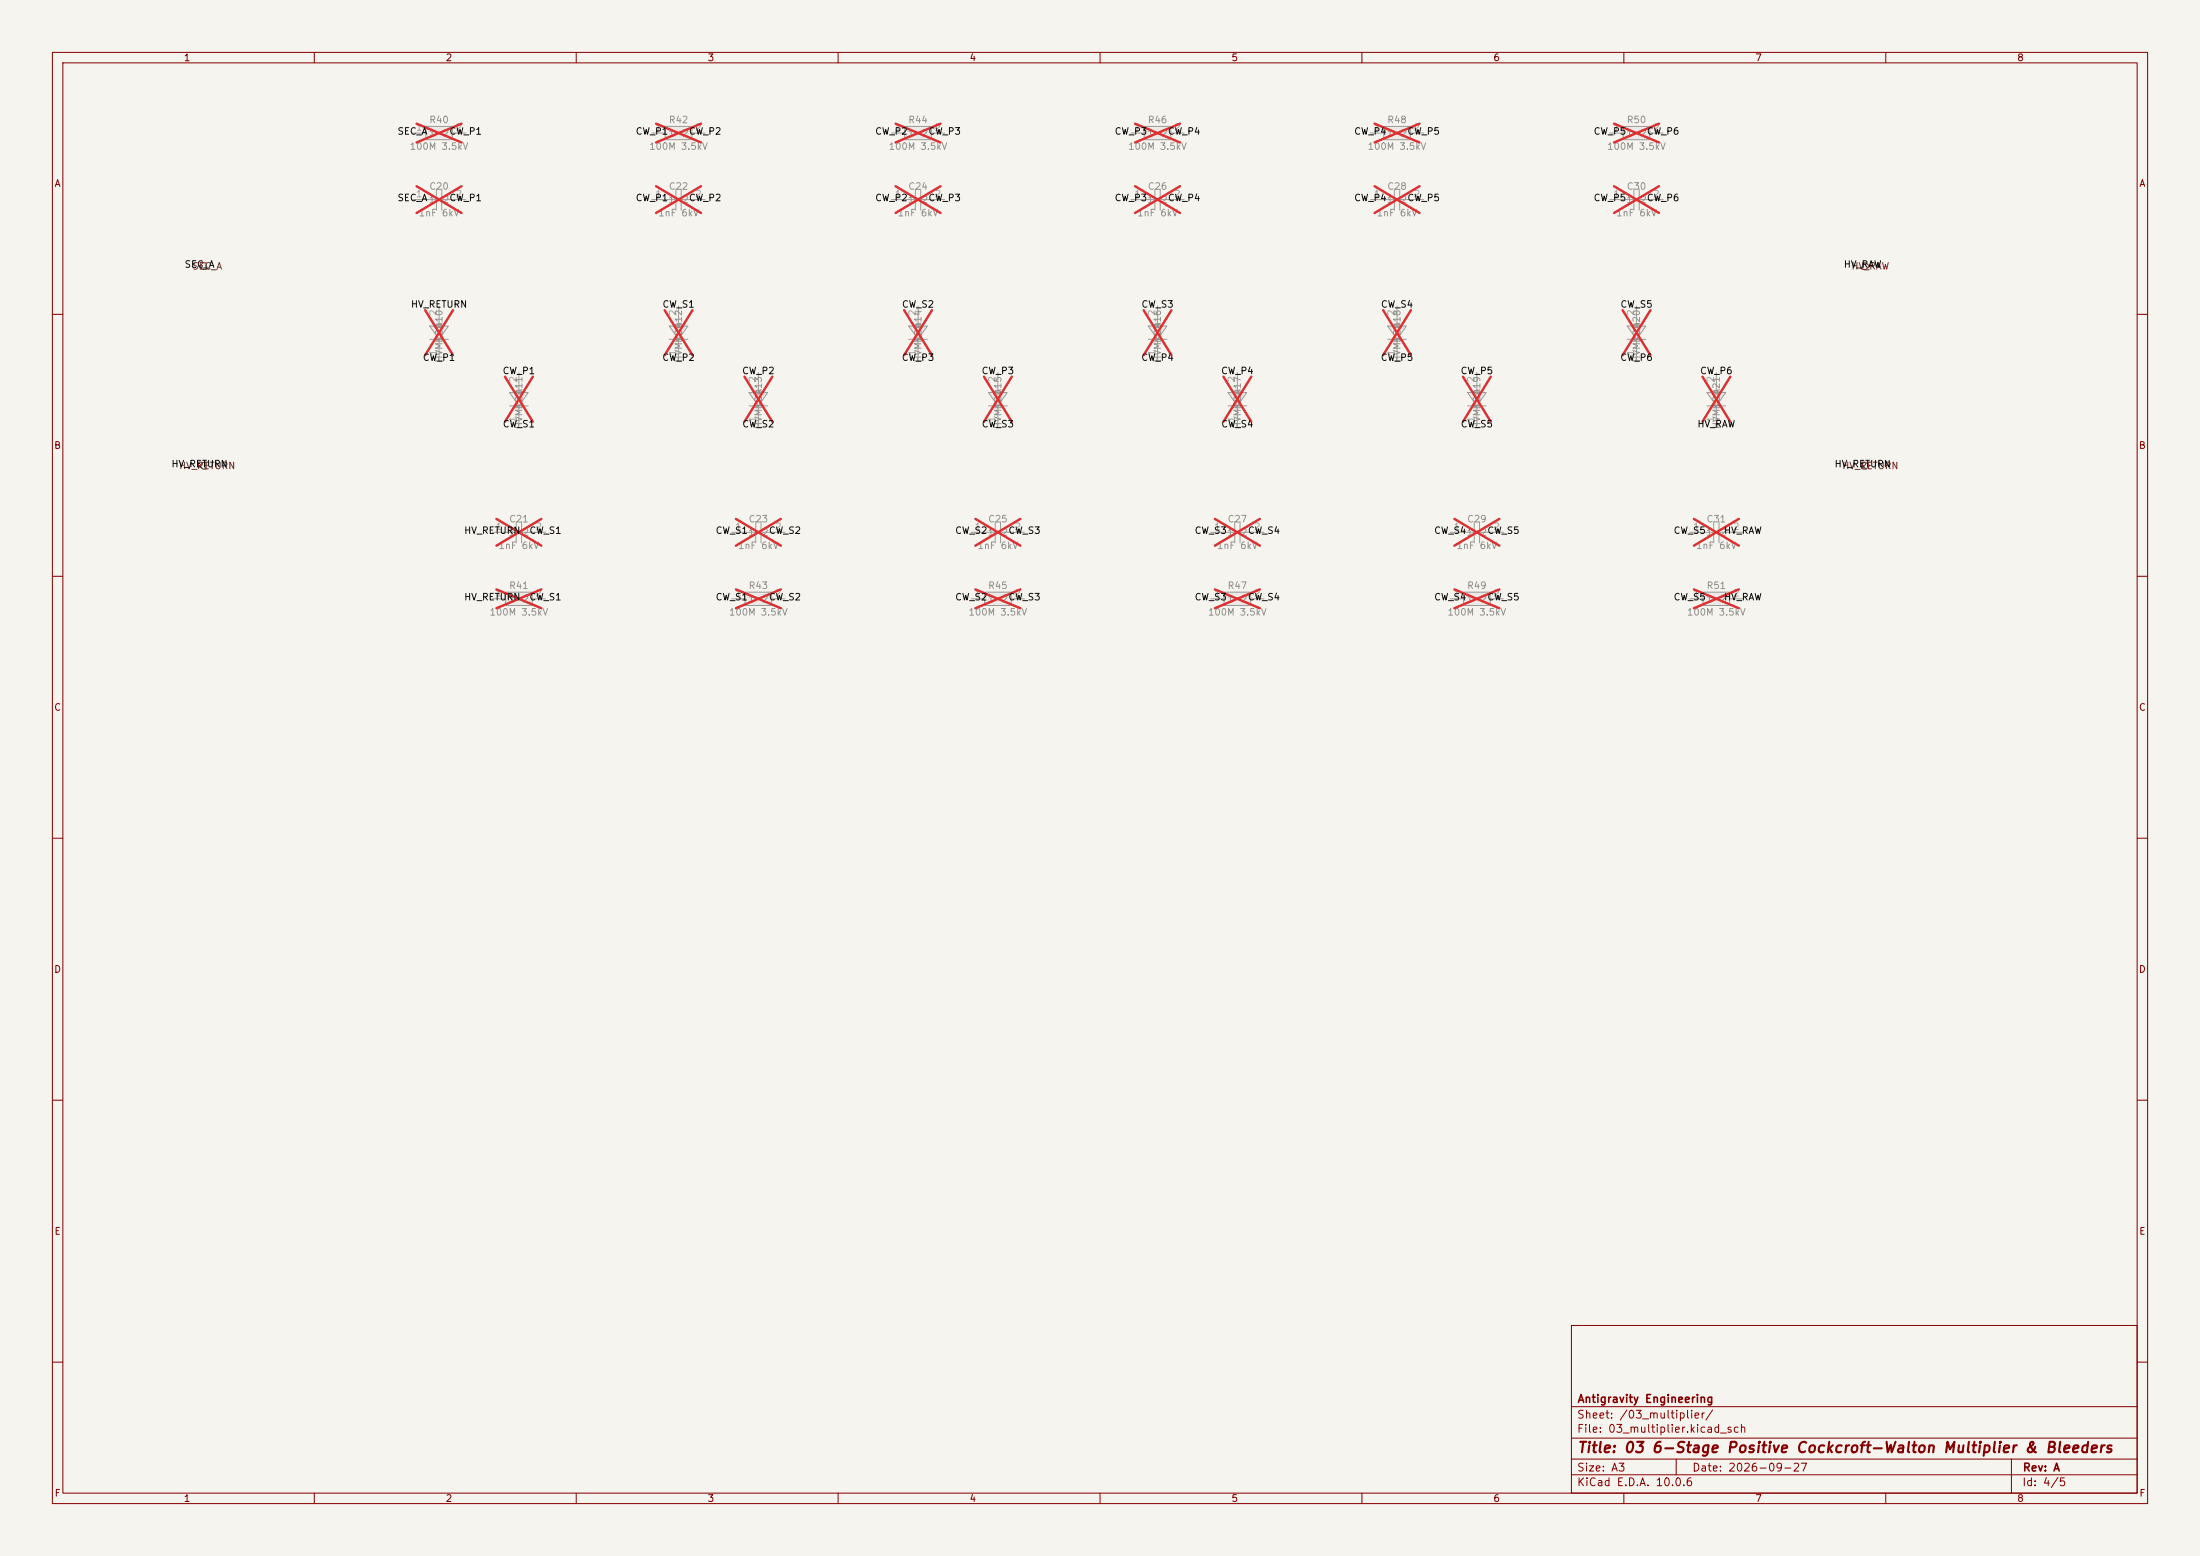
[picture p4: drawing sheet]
<svg xmlns="http://www.w3.org/2000/svg" width="420mm" height="297mm" viewBox="0 0 420 297" stroke-linecap="round" stroke-linejoin="round" font-family="sans-serif">
<path d="M0 0h420v297h-420z" fill="#f5f4ef" stroke="#f5f4ef" stroke-width=".19"/>
<g fill="none" stroke="#840000" stroke-width=".19">
<path d="M10 10h400v277h-400zM12 12h396v273h-396zM60 10v2M110 10v2M160 10v2M210 10v2M260 10v2M310 10v2M360 10v2M10 60h2M408 60h2M10 110h2"/>
<path d="M408 110h2M10 160h2M408 160h2M10 210h2M408 210h2M300 253h108v32h-108zM10 260h2M300 278.5h108M300 274.5h108M300 268.5h108M320 278.5v3M384 278.5v6.5"/>
<path d="M408 260h2M60 285v2M110 285v2M160 285v2M210 285v2M260 285v2M300 281.5h108M310 285v2M360 285v2"/>
</g>
<path d="M172.7 24.1h5.1v2.6h-5.1z" fill="#ebeae8"/>
<path d="M170.2 25.4h2.5M172.7 24.1h5.1v2.6h-5.1zM177.8 25.4h2.5M261.6 38.1h4.6M266.2 36.1v4M267.2 38.1h4.6M267.2 36.1v4" fill="none" stroke="#9c9b98" stroke-width=".19"/>
<path d="M171 23.6l8.6 3.6M179.6 23.6l-8.6 3.6M262.4 35.5l8.6 5.2M271 35.5l-8.6 5.2" fill="none" stroke="#e12e31" stroke-width=".46"/>
<path d="M264.2 24.1h5v2.6h-5z" fill="#ebeae8"/>
<path d="M261.6 25.4h2.6M264.2 24.1h5v2.6h-5zM269.2 25.4h2.6" fill="none" stroke="#9c9b98" stroke-width=".19"/>
<path d="M262.4 23.6l8.6 3.6M271 23.6l-8.6 3.6" fill="none" stroke="#e12e31" stroke-width=".46"/>
<path d="M188 113h5v2.6h-5z" fill="#ebeae8"/>
<path d="M185.4 114.3h2.6M188 113h5v2.6h-5zM193 114.3h2.6" fill="none" stroke="#9c9b98" stroke-width=".19"/>
<path d="M186.2 112.5l8.6 3.6M194.8 112.5l-8.6 3.6" fill="none" stroke="#e12e31" stroke-width=".46"/>
<path d="M280.2 74.9h3.5l-1.8 2.6z" fill="#ebeae8"/>
<path d="M280.2 74.9h3.5l-1.8 2.6zM280.2 77.5h3.5M281.9 71.1v3.8M281.9 77.5v3.8M190 99.6v4M191 99.6v4M281.4 99.6v4M282.4 99.6v4M185.4 101.6h4.6M191 101.6h4.6M276.9 101.6h4.5M282.4 101.6h4.6" fill="none" stroke="#9c9b98" stroke-width=".19"/>
<path d="M279.3 71.9l5.3 8.6M284.6 71.9l-5.3 8.6M186.2 99l8.6 5.2M194.8 99l-8.6 5.2M277.6 99l8.6 5.2M286.2 99l-8.6 5.2" fill="none" stroke="#e12e31" stroke-width=".46"/>
<path d="M279.4 113h5.1v2.6h-5.1z" fill="#ebeae8"/>
<path d="M307.3 38.1h4.6M311.9 36.1v4M312.9 38.1h4.6M312.9 36.1v4M276.9 114.3h2.5M279.4 113h5.1v2.6h-5.1zM284.5 114.3h2.5" fill="none" stroke="#9c9b98" stroke-width=".19"/>
<path d="M308.1 35.5l8.6 5.2M316.7 35.5l-8.6 5.2M277.6 112.5l8.6 3.6M286.2 112.5l-8.6 3.6" fill="none" stroke="#e12e31" stroke-width=".46"/>
<path d="M309.9 24.1h5.1v2.6h-5.1z" fill="#ebeae8"/>
<path d="M307.3 25.4h2.6M309.9 24.1h5.1v2.6h-5.1zM315 25.4h2.5" fill="none" stroke="#9c9b98" stroke-width=".19"/>
<path d="M308.1 23.6l8.6 3.6M316.7 23.6l-8.6 3.6" fill="none" stroke="#e12e31" stroke-width=".46"/>
<path d="M188.7 74.9h3.6l-1.8 2.6z" fill="#ebeae8"/>
<path d="M188.7 74.9h3.6l-1.8 2.6zM188.7 77.5h3.6M190.5 71.1v3.8M190.5 77.5v3.8" fill="none" stroke="#9c9b98" stroke-width=".19"/>
<path d="M187.8 71.9l5.4 8.6M193.2 71.9l-5.4 8.6" fill="none" stroke="#e12e31" stroke-width=".46"/>
<path d="M173.5 62.2h3.5l-1.7 2.6z" fill="#ebeae8"/>
<path d="M175.3 58.4v3.8M173.5 62.2h3.5l-1.7 2.6zM173.5 64.8h3.5M175.3 64.8v3.8" fill="none" stroke="#9c9b98" stroke-width=".19"/>
<path d="M172.6 59.2l5.3 8.6M177.9 59.2l-5.3 8.6" fill="none" stroke="#e12e31" stroke-width=".46"/>
<path d="M264.9 62.2h3.6l-1.8 2.6z" fill="#ebeae8"/>
<path d="M266.7 58.4v3.8M264.9 62.2h3.6l-1.8 2.6zM264.9 64.8h3.6M266.7 64.8v3.8" fill="none" stroke="#9c9b98" stroke-width=".19"/>
<path d="M264 59.2l5.4 8.6M269.4 59.2l-5.4 8.6" fill="none" stroke="#e12e31" stroke-width=".46"/>
<path d="M310.6 62.2h3.6l-1.8 2.6z" fill="#ebeae8"/>
<path d="M170.2 38.1h4.5M174.7 36.1v4M175.8 38.1h4.5M175.8 36.1v4M312.4 58.4v3.8M310.6 62.2h3.6l-1.8 2.6zM310.6 64.8h3.6M312.4 64.8v3.8" fill="none" stroke="#9c9b98" stroke-width=".19"/>
<path d="M171 35.5l8.6 5.2M179.6 35.5l-8.6 5.2M309.8 59.2l5.3 8.6M315.1 59.2l-5.3 8.6" fill="none" stroke="#e12e31" stroke-width=".46"/>
<path d="M325.9 74.9h3.5l-1.7 2.6z" fill="#ebeae8"/>
<path d="M325.9 74.9h3.5l-1.7 2.6zM325.9 77.5h3.5M327.7 71.1v3.8M327.7 77.5v3.8" fill="none" stroke="#9c9b98" stroke-width=".19"/>
<path d="M325 71.9l5.3 8.6M330.3 71.9l-5.3 8.6" fill="none" stroke="#e12e31" stroke-width=".46"/>
<path d="M142.2 113h5.1v2.6h-5.1z" fill="#ebeae8"/>
<path d="M327.1 99.6v4M328.2 99.6v4M139.7 114.3h2.5M142.2 113h5.1v2.6h-5.1zM147.3 114.3h2.6M322.6 101.6h4.5M328.2 101.6h4.5" fill="none" stroke="#9c9b98" stroke-width=".19"/>
<path d="M323.4 99l8.6 5.2M332 99l-8.6 5.2M140.5 112.5l8.6 3.6M149.1 112.5l-8.6 3.6" fill="none" stroke="#e12e31" stroke-width=".46"/>
<path d="M325.1 113h5.1v2.6h-5.1z" fill="#ebeae8"/>
<path d="M124.5 38.1h4.5M129 36.1v4M130.1 38.1h4.5M130.1 36.1v4M144.3 99.6v4M145.3 99.6v4M139.7 101.6h4.6M145.3 101.6h4.6M322.6 114.3h2.5M325.1 113h5.1v2.6h-5.1zM330.2 114.3h2.5" fill="none" stroke="#9c9b98" stroke-width=".19"/>
<path d="M125.2 35.5l8.6 5.2M133.8 35.5l-8.6 5.2M140.5 99l8.6 5.2M149.1 99l-8.6 5.2M323.4 112.5l8.6 3.6M332 112.5l-8.6 3.6" fill="none" stroke="#e12e31" stroke-width=".46"/>
<path d="M127 24.1h5.1v2.6h-5.1z" fill="#ebeae8"/>
<path d="M124.5 25.4h2.5M127 24.1h5.1v2.6h-5.1zM132.1 25.4h2.5" fill="none" stroke="#9c9b98" stroke-width=".19"/>
<path d="M125.2 23.6l8.6 3.6M133.8 23.6l-8.6 3.6" fill="none" stroke="#e12e31" stroke-width=".46"/>
<path d="M143 74.9h3.6l-1.8 2.6z" fill="#ebeae8"/>
<path d="M143 74.9h3.6l-1.8 2.6zM143 77.5h3.6M144.8 71.1v3.8M144.8 77.5v3.8" fill="none" stroke="#9c9b98" stroke-width=".19"/>
<path d="M142.1 71.9l5.3 8.6M147.4 71.9l-5.3 8.6" fill="none" stroke="#e12e31" stroke-width=".46"/>
<path d="M127.8 62.2h3.5l-1.8 2.6z" fill="#ebeae8"/>
<path d="M129.5 58.4v3.8M127.8 62.2h3.5l-1.8 2.6zM127.8 64.8h3.5M129.5 64.8v3.8" fill="none" stroke="#9c9b98" stroke-width=".19"/>
<path d="M126.9 59.2l5.3 8.6M132.2 59.2l-5.3 8.6" fill="none" stroke="#e12e31" stroke-width=".46"/>
<path d="M96.5 113h5.1v2.6h-5.1z" fill="#ebeae8"/>
<path d="M94 114.3h2.5M96.5 113h5.1v2.6h-5.1zM101.6 114.3h2.5" fill="none" stroke="#9c9b98" stroke-width=".19"/>
<path d="M94.8 112.5l8.6 3.6M103.4 112.5l-8.6 3.6" fill="none" stroke="#e12e31" stroke-width=".46"/>
<path d="M234.4 74.9h3.6l-1.8 2.6z" fill="#ebeae8"/>
<path d="M234.4 74.9h3.6l-1.8 2.6zM234.4 77.5h3.6M236.2 71.1v3.8M236.2 77.5v3.8" fill="none" stroke="#9c9b98" stroke-width=".19"/>
<path d="M233.6 71.9l5.3 8.6M238.9 71.9l-5.3 8.6" fill="none" stroke="#e12e31" stroke-width=".46"/>
<path d="M219.2 62.2h3.6l-1.8 2.6z" fill="#ebeae8"/>
<path d="M78.7 38.1h4.6M83.3 36.1v4M84.3 38.1h4.6M84.3 36.1v4M221 58.4v3.8M219.2 62.2h3.6l-1.8 2.6zM219.2 64.8h3.6M221 64.8v3.8" fill="none" stroke="#9c9b98" stroke-width=".19"/>
<path d="M79.5 35.5l8.6 5.2M88.1 35.5l-8.6 5.2M218.3 59.2l5.3 8.6M223.6 59.2l-5.3 8.6" fill="none" stroke="#e12e31" stroke-width=".46"/>
<path d="M233.7 113h5.1v2.6h-5.1z" fill="#ebeae8"/>
<path d="M231.1 114.3h2.6M233.7 113h5.1v2.6h-5.1zM238.8 114.3h2.5" fill="none" stroke="#9c9b98" stroke-width=".19"/>
<path d="M231.9 112.5l8.6 3.6M240.5 112.5l-8.6 3.6" fill="none" stroke="#e12e31" stroke-width=".46"/>
<path d="M81.3 24.1h5.1v2.6h-5.1z" fill="#ebeae8"/>
<path d="M78.7 25.4h2.6M81.3 24.1h5.1v2.6h-5.1zM86.4 25.4h2.5M98.5 99.6v4M99.6 99.6v4M235.7 99.6v4M236.7 99.6v4M94 101.6h4.5M99.6 101.6h4.5M231.1 101.6h4.6M236.7 101.6h4.6" fill="none" stroke="#9c9b98" stroke-width=".19"/>
<path d="M79.5 23.6l8.6 3.6M88.1 23.6l-8.6 3.6M94.8 99l8.6 5.2M103.4 99l-8.6 5.2M231.9 99l8.6 5.2M240.5 99l-8.6 5.2" fill="none" stroke="#e12e31" stroke-width=".46"/>
<path d="M82 62.2h3.6l-1.8 2.6z" fill="#ebeae8"/>
<path d="M83.8 58.4v3.8M82 62.2h3.6l-1.8 2.6zM82 64.8h3.6M83.8 64.8v3.8" fill="none" stroke="#9c9b98" stroke-width=".19"/>
<path d="M81.2 59.2l5.3 8.6M86.5 59.2l-5.3 8.6" fill="none" stroke="#e12e31" stroke-width=".46"/>
<path d="M218.4 24.1h5.1v2.6h-5.1z" fill="#ebeae8"/>
<path d="M215.9 25.4h2.5M215.9 38.1h4.6M218.4 24.1h5.1v2.6h-5.1zM220.5 36.1v4M221.5 38.1h4.6M221.5 36.1v4M223.5 25.4h2.6" fill="none" stroke="#9c9b98" stroke-width=".19"/>
<path d="M216.7 23.6l8.6 3.6M216.7 35.5l8.6 5.2M225.3 23.6l-8.6 3.6M225.3 35.5l-8.6 5.2" fill="none" stroke="#e12e31" stroke-width=".46"/>
<path d="M97.3 74.9h3.5l-1.7 2.6z" fill="#ebeae8"/>
<path d="M97.3 74.9h3.5l-1.7 2.6zM97.3 77.5h3.5M99.1 71.1v3.8M99.1 77.5v3.8" fill="none" stroke="#9c9b98" stroke-width=".19"/>
<path d="M96.4 71.9l5.3 8.6M101.7 71.9l-5.3 8.6" fill="none" stroke="#e12e31" stroke-width=".46"/>
<path d="M38.7 50.2h.7v1.2h-.7l-.6-.6zM355.6 50.2h.6l.7 .6-.7 .6h-.6zM38.7 88.3h.7v1.2h-.7l-.6-.6zM355.6 88.3h.6l.7 .6-.7 .6h-.6z" fill="none" stroke="#725600" stroke-width=".19"/>
<text font-size="2" fill="#840000" x="301" y="277.8">Title: 03 6-Stage Positive Cockcroft-Walton Multiplier &amp; Bleeders</text>
<g font-size="1.5" fill="#840000">
<text x="301" y="268.1">Antigravity Engineering</text>
<text x="300.9" y="273.8">File: 03_multiplier.kicad_sch</text>
<text x="300.9" y="271.1">Sheet: /03_multiplier/</text>
<text x="300.9" y="281.2">Size: A3</text>
<text x="322.9" y="281.2">Date: 2026-09-27</text>
<text x="386" y="281.2">Rev: A</text>
<text x="300.9" y="284">KiCad E.D.A. 10.0.6</text>
<text x="385.9" y="284">Id: 4/5</text>
</g>
<g font-size="1.3" fill="#840000">
<text x="35" y="12">1</text>
<text x="85" y="12">2</text>
<text x="135" y="12">3</text>
<text x="185" y="12">4</text>
<text x="235" y="12">5</text>
<text x="285" y="12">6</text>
<text x="335" y="12">7</text>
<text x="385" y="12">8</text>
<text x="10.3" y="36">A</text>
<text x="408.3" y="36">A</text>
<text x="10.2" y="86">B</text>
<text x="408.2" y="86">B</text>
<text x="10.2" y="136">C</text>
<text x="408.2" y="136">C</text>
<text x="10.2" y="186">D</text>
<text x="408.2" y="186">D</text>
<text x="10.3" y="236">E</text>
<text x="408.3" y="236">E</text>
<text x="10.3" y="286">F</text>
<text x="35" y="287">1</text>
<text x="85" y="287">2</text>
<text x="135" y="287">3</text>
<text x="185" y="287">4</text>
<text x="235" y="287">5</text>
<text x="285" y="287">6</text>
<text x="335" y="287">7</text>
<text x="385" y="287">8</text>
<text x="408.3" y="286">F</text>
</g>
<g font-size="1.3" fill="#939391">
<text x="81.8" y="23.8">R40</text>
<text x="127.6" y="23.8">R42</text>
<text x="173.3" y="23.8">R44</text>
<text x="219" y="23.8">R46</text>
<text x="264.7" y="23.8">R48</text>
<text x="310.4" y="23.8">R50</text>
<text x="78.1" y="28.9">100M 3.5kV</text>
<text x="81.8" y="26.4">1</text>
<text x="84.4" y="26.4">2</text>
<text x="123.8" y="28.9">100M 3.5kV</text>
<text x="127.5" y="26.4">1</text>
<text x="130.1" y="26.4">2</text>
<text x="169.5" y="28.9">100M 3.5kV</text>
<text x="173.2" y="26.4">1</text>
<text x="175.9" y="26.4">2</text>
<text x="215.3" y="28.9">100M 3.5kV</text>
<text x="218.9" y="26.4">1</text>
<text x="221.6" y="26.4">2</text>
<text x="261" y="28.9">100M 3.5kV</text>
<text x="264.6" y="26.4">1</text>
<text x="267.3" y="26.4">2</text>
<text x="306.7" y="28.9">100M 3.5kV</text>
<text x="310.4" y="26.4">1</text>
<text x="313" y="26.4">2</text>
<text x="79.8" y="41.6">1nF 6kV</text>
<text x="81.8" y="39.1">1</text>
<text x="81.8" y="36.5">C20</text>
<text x="84.4" y="39.1">2</text>
<text x="125.5" y="41.6">1nF 6kV</text>
<text x="127.5" y="39.1">1</text>
<text x="127.6" y="36.5">C22</text>
<text x="130.1" y="39.1">2</text>
<text x="171.3" y="41.6">1nF 6kV</text>
<text x="173.2" y="39.1">1</text>
<text x="173.3" y="36.5">C24</text>
<text x="175.9" y="39.1">2</text>
<text x="217" y="41.6">1nF 6kV</text>
<text x="218.9" y="39.1">1</text>
<text x="219" y="36.5">C26</text>
<text x="221.6" y="39.1">2</text>
<text x="262.7" y="41.6">1nF 6kV</text>
<text x="264.6" y="39.1">1</text>
<text x="264.7" y="36.5">C28</text>
<text x="267.3" y="39.1">2</text>
<text x="308.4" y="41.6">1nF 6kV</text>
<text x="310.4" y="39.1">1</text>
<text x="310.4" y="36.5">C30</text>
<text x="313" y="39.1">2</text>
<text x="84.8" y="65.6" transform="rotate(-90 84.8 65.6)">K</text>
<text x="84.8" y="62.8" transform="rotate(-90 84.8 62.8)">A</text>
<text x="130.5" y="65.6" transform="rotate(-90 130.5 65.6)">K</text>
<text x="130.5" y="62.8" transform="rotate(-90 130.5 62.8)">A</text>
<text x="176.2" y="65.6" transform="rotate(-90 176.2 65.6)">K</text>
<text x="176.2" y="62.8" transform="rotate(-90 176.2 62.8)">A</text>
<text x="221.9" y="65.6" transform="rotate(-90 221.9 65.6)">K</text>
<text x="221.9" y="62.8" transform="rotate(-90 221.9 62.8)">A</text>
<text x="267.7" y="65.6" transform="rotate(-90 267.7 65.6)">K</text>
<text x="267.7" y="62.8" transform="rotate(-90 267.7 62.8)">A</text>
<text x="313.4" y="65.6" transform="rotate(-90 313.4 65.6)">K</text>
<text x="313.4" y="62.8" transform="rotate(-90 313.4 62.8)">A</text>
<text x="84.8" y="69.3" transform="rotate(-90 84.8 69.3)">HVM12D10</text>
<text x="130.5" y="69.3" transform="rotate(-90 130.5 69.3)">HVM12D12</text>
<text x="176.2" y="69.3" transform="rotate(-90 176.2 69.3)">HVM12D14</text>
<text x="221.9" y="69.3" transform="rotate(-90 221.9 69.3)">HVM12D16</text>
<text x="267.7" y="69.3" transform="rotate(-90 267.7 69.3)">HVM12D18</text>
<text x="313.4" y="69.3" transform="rotate(-90 313.4 69.3)">HVM12D20</text>
<text x="100" y="75.5" transform="rotate(-90 100 75.5)">A</text>
<text x="145.7" y="75.5" transform="rotate(-90 145.7 75.5)">A</text>
<text x="191.5" y="75.5" transform="rotate(-90 191.5 75.5)">A</text>
<text x="237.2" y="75.5" transform="rotate(-90 237.2 75.5)">A</text>
<text x="282.9" y="75.5" transform="rotate(-90 282.9 75.5)">A</text>
<text x="328.6" y="75.5" transform="rotate(-90 328.6 75.5)">A</text>
<text x="100" y="82" transform="rotate(-90 100 82)">HVM12D11</text>
<text x="100" y="78.3" transform="rotate(-90 100 78.3)">K</text>
<text x="145.7" y="82" transform="rotate(-90 145.7 82)">HVM12D13</text>
<text x="145.7" y="78.3" transform="rotate(-90 145.7 78.3)">K</text>
<text x="191.5" y="82" transform="rotate(-90 191.5 82)">HVM12D15</text>
<text x="191.5" y="78.3" transform="rotate(-90 191.5 78.3)">K</text>
<text x="237.2" y="82" transform="rotate(-90 237.2 82)">HVM12D17</text>
<text x="237.2" y="78.3" transform="rotate(-90 237.2 78.3)">K</text>
<text x="282.9" y="82" transform="rotate(-90 282.9 82)">HVM12D19</text>
<text x="282.9" y="78.3" transform="rotate(-90 282.9 78.3)">K</text>
<text x="328.6" y="82" transform="rotate(-90 328.6 82)">HVM12D21</text>
<text x="328.6" y="78.3" transform="rotate(-90 328.6 78.3)">K</text>
<text x="97.1" y="100">C21</text>
<text x="142.8" y="100">C23</text>
<text x="188.5" y="100">C25</text>
<text x="234.2" y="100">C27</text>
<text x="280" y="100">C29</text>
<text x="325.7" y="100">C31</text>
<text x="95.1" y="105.1">1nF 6kV</text>
<text x="97" y="102.6">1</text>
<text x="99.7" y="102.6">2</text>
<text x="140.8" y="105.1">1nF 6kV</text>
<text x="142.7" y="102.6">1</text>
<text x="145.4" y="102.6">2</text>
<text x="186.5" y="105.1">1nF 6kV</text>
<text x="188.4" y="102.6">1</text>
<text x="191.1" y="102.6">2</text>
<text x="232.2" y="105.1">1nF 6kV</text>
<text x="234.2" y="102.6">1</text>
<text x="236.8" y="102.6">2</text>
<text x="277.9" y="105.1">1nF 6kV</text>
<text x="279.9" y="102.6">1</text>
<text x="282.5" y="102.6">2</text>
<text x="323.7" y="105.1">1nF 6kV</text>
<text x="325.6" y="102.6">1</text>
<text x="328.3" y="102.6">2</text>
<text x="97.1" y="112.7">R41</text>
<text x="142.8" y="112.7">R43</text>
<text x="188.5" y="112.7">R45</text>
<text x="234.2" y="112.7">R47</text>
<text x="280" y="112.7">R49</text>
<text x="325.7" y="112.7">R51</text>
<text x="93.3" y="117.8">100M 3.5kV</text>
<text x="97" y="115.3">1</text>
<text x="99.7" y="115.3">2</text>
<text x="139.1" y="117.8">100M 3.5kV</text>
<text x="142.7" y="115.3">1</text>
<text x="145.4" y="115.3">2</text>
<text x="184.8" y="117.8">100M 3.5kV</text>
<text x="188.4" y="115.3">1</text>
<text x="191.1" y="115.3">2</text>
<text x="230.5" y="117.8">100M 3.5kV</text>
<text x="234.2" y="115.3">1</text>
<text x="236.8" y="115.3">2</text>
<text x="276.2" y="117.8">100M 3.5kV</text>
<text x="279.9" y="115.3">1</text>
<text x="282.5" y="115.3">2</text>
<text x="321.9" y="117.8">100M 3.5kV</text>
<text x="325.6" y="115.3">1</text>
<text x="328.3" y="115.3">2</text>
</g>
<g font-size="1.3" fill="#0f0f0f">
<text x="75.8" y="26">SEC_A</text>
<text x="85.7" y="26">CW_P1</text>
<text x="121.2" y="26">CW_P1</text>
<text x="131.4" y="26">CW_P2</text>
<text x="167" y="26">CW_P2</text>
<text x="177.1" y="26">CW_P3</text>
<text x="212.7" y="26">CW_P3</text>
<text x="222.8" y="26">CW_P4</text>
<text x="258.4" y="26">CW_P4</text>
<text x="268.6" y="26">CW_P5</text>
<text x="304.1" y="26">CW_P5</text>
<text x="314.3" y="26">CW_P6</text>
<text x="75.8" y="38.7">SEC_A</text>
<text x="85.7" y="38.7">CW_P1</text>
<text x="121.2" y="38.7">CW_P1</text>
<text x="131.4" y="38.7">CW_P2</text>
<text x="167" y="38.7">CW_P2</text>
<text x="177.1" y="38.7">CW_P3</text>
<text x="212.7" y="38.7">CW_P3</text>
<text x="222.8" y="38.7">CW_P4</text>
<text x="258.4" y="38.7">CW_P4</text>
<text x="268.6" y="38.7">CW_P5</text>
<text x="304.1" y="38.7">CW_P5</text>
<text x="314.3" y="38.7">CW_P6</text>
<text x="35.1" y="51.4">SEC_A</text>
<text x="351.9" y="51.4">HV_RAW</text>
<text x="78.3" y="59">HV_RETURN</text>
<text x="126.4" y="59">CW_S1</text>
<text x="172.1" y="59">CW_S2</text>
<text x="217.8" y="59">CW_S3</text>
<text x="263.5" y="59">CW_S4</text>
<text x="309.2" y="59">CW_S5</text>
<text x="80.6" y="69.2">CW_P1</text>
<text x="95.8" y="71.7">CW_P1</text>
<text x="126.3" y="69.2">CW_P2</text>
<text x="141.6" y="71.7">CW_P2</text>
<text x="172" y="69.2">CW_P3</text>
<text x="187.3" y="71.7">CW_P3</text>
<text x="217.8" y="69.2">CW_P4</text>
<text x="233" y="71.7">CW_P4</text>
<text x="263.5" y="69.2">CW_P5</text>
<text x="278.7" y="71.7">CW_P5</text>
<text x="309.2" y="69.2">CW_P6</text>
<text x="324.4" y="71.7">CW_P6</text>
<text x="95.9" y="81.9">CW_S1</text>
<text x="141.6" y="81.9">CW_S2</text>
<text x="187.3" y="81.9">CW_S3</text>
<text x="233" y="81.9">CW_S4</text>
<text x="278.8" y="81.9">CW_S5</text>
<text x="323.9" y="81.9">HV_RAW</text>
<text x="32.6" y="89.5">HV_RETURN</text>
<text x="350.1" y="89.5">HV_RETURN</text>
<text x="88.5" y="102.2">HV_RETURN</text>
<text x="101" y="102.2">CW_S1</text>
<text x="136.5" y="102.2">CW_S1</text>
<text x="146.7" y="102.2">CW_S2</text>
<text x="182.2" y="102.2">CW_S2</text>
<text x="192.4" y="102.2">CW_S3</text>
<text x="228" y="102.2">CW_S3</text>
<text x="238.1" y="102.2">CW_S4</text>
<text x="273.7" y="102.2">CW_S4</text>
<text x="283.8" y="102.2">CW_S5</text>
<text x="319.4" y="102.2">CW_S5</text>
<text x="329" y="102.2">HV_RAW</text>
<text x="88.5" y="114.9">HV_RETURN</text>
<text x="101" y="114.9">CW_S1</text>
<text x="136.5" y="114.9">CW_S1</text>
<text x="146.7" y="114.9">CW_S2</text>
<text x="182.2" y="114.9">CW_S2</text>
<text x="192.4" y="114.9">CW_S3</text>
<text x="228" y="114.9">CW_S3</text>
<text x="238.1" y="114.9">CW_S4</text>
<text x="273.7" y="114.9">CW_S4</text>
<text x="283.8" y="114.9">CW_S5</text>
<text x="319.4" y="114.9">CW_S5</text>
<text x="329" y="114.9">HV_RAW</text>
</g>
<g font-size="1.3" fill="#a5a4a2">
<text x="79.3" y="25.3">1</text>
<text x="86.9" y="25.3">2</text>
<text x="125" y="25.3">1</text>
<text x="132.6" y="25.3">2</text>
<text x="170.7" y="25.3">1</text>
<text x="178.3" y="25.3">2</text>
<text x="216.4" y="25.3">1</text>
<text x="224.1" y="25.3">2</text>
<text x="262.2" y="25.3">1</text>
<text x="269.8" y="25.3">2</text>
<text x="307.9" y="25.3">1</text>
<text x="315.5" y="25.3">2</text>
<text x="79.3" y="38">1</text>
<text x="86.9" y="38">2</text>
<text x="125" y="38">1</text>
<text x="132.6" y="38">2</text>
<text x="170.7" y="38">1</text>
<text x="178.3" y="38">2</text>
<text x="216.4" y="38">1</text>
<text x="224.1" y="38">2</text>
<text x="262.2" y="38">1</text>
<text x="269.8" y="38">2</text>
<text x="307.9" y="38">1</text>
<text x="315.5" y="38">2</text>
<text x="83.7" y="60.4" transform="rotate(-90 83.7 60.4)">2</text>
<text x="129.4" y="60.4" transform="rotate(-90 129.4 60.4)">2</text>
<text x="175.1" y="60.4" transform="rotate(-90 175.1 60.4)">2</text>
<text x="220.8" y="60.4" transform="rotate(-90 220.8 60.4)">2</text>
<text x="266.6" y="60.4" transform="rotate(-90 266.6 60.4)">2</text>
<text x="312.3" y="60.4" transform="rotate(-90 312.3 60.4)">2</text>
<text x="83.7" y="68" transform="rotate(-90 83.7 68)">1</text>
<text x="129.4" y="68" transform="rotate(-90 129.4 68)">1</text>
<text x="175.1" y="68" transform="rotate(-90 175.1 68)">1</text>
<text x="220.8" y="68" transform="rotate(-90 220.8 68)">1</text>
<text x="266.6" y="68" transform="rotate(-90 266.6 68)">1</text>
<text x="312.3" y="68" transform="rotate(-90 312.3 68)">1</text>
<text x="98.9" y="73.1" transform="rotate(-90 98.9 73.1)">2</text>
<text x="144.6" y="73.1" transform="rotate(-90 144.6 73.1)">2</text>
<text x="190.4" y="73.1" transform="rotate(-90 190.4 73.1)">2</text>
<text x="236.1" y="73.1" transform="rotate(-90 236.1 73.1)">2</text>
<text x="281.8" y="73.1" transform="rotate(-90 281.8 73.1)">2</text>
<text x="327.5" y="73.1" transform="rotate(-90 327.5 73.1)">2</text>
<text x="98.9" y="80.7" transform="rotate(-90 98.9 80.7)">1</text>
<text x="144.6" y="80.7" transform="rotate(-90 144.6 80.7)">1</text>
<text x="190.4" y="80.7" transform="rotate(-90 190.4 80.7)">1</text>
<text x="236.1" y="80.7" transform="rotate(-90 236.1 80.7)">1</text>
<text x="281.8" y="80.7" transform="rotate(-90 281.8 80.7)">1</text>
<text x="327.5" y="80.7" transform="rotate(-90 327.5 80.7)">1</text>
<text x="94.5" y="101.5">1</text>
<text x="102.1" y="101.5">2</text>
<text x="140.2" y="101.5">1</text>
<text x="147.9" y="101.5">2</text>
<text x="186" y="101.5">1</text>
<text x="193.6" y="101.5">2</text>
<text x="231.7" y="101.5">1</text>
<text x="239.3" y="101.5">2</text>
<text x="277.4" y="101.5">1</text>
<text x="285" y="101.5">2</text>
<text x="323.1" y="101.5">1</text>
<text x="330.7" y="101.5">2</text>
<text x="94.5" y="114.2">1</text>
<text x="102.1" y="114.2">2</text>
<text x="140.2" y="114.2">1</text>
<text x="147.9" y="114.2">2</text>
<text x="186" y="114.2">1</text>
<text x="193.6" y="114.2">2</text>
<text x="231.7" y="114.2">1</text>
<text x="239.3" y="114.2">2</text>
<text x="277.4" y="114.2">1</text>
<text x="285" y="114.2">2</text>
<text x="323.1" y="114.2">1</text>
<text x="330.7" y="114.2">2</text>
</g>
<g font-size="1.3" fill="#725600">
<text x="36.6" y="51.8">SEC_A</text>
<text x="353.3" y="51.8">HV_RAW</text>
<text x="34.1" y="89.9">HV_RETURN</text>
<text x="351.6" y="89.9">HV_RETURN</text>
</g>
</svg>
